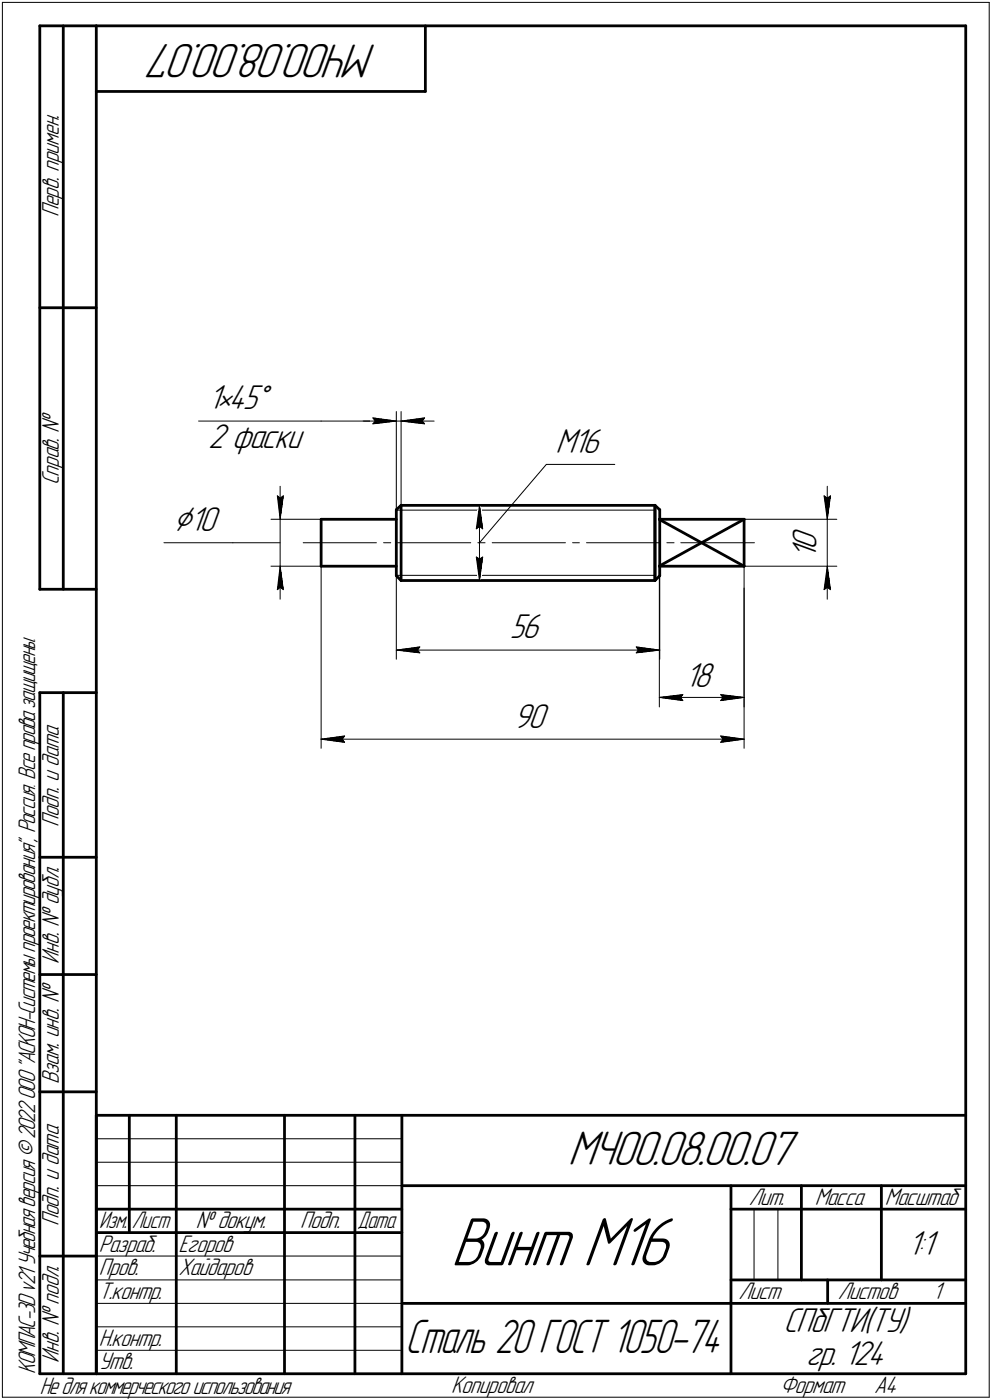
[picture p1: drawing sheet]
<svg xmlns="http://www.w3.org/2000/svg" width="211mm" height="298mm" viewBox="0 0 211 298" stroke-linecap="round" stroke-linejoin="round" font-family="sans-serif">
<g fill="none" stroke="#000" stroke-width=".59">
<path d="M8.5 5.5v120zM8.5 5.5h12zM13.5 5.5v120zM20.5 5.5v287zM20.5 5.5h185zM20.5 19.5h70zM90.5 5.5v14zM205.5 5.5v287zM8.5 65.5h12zM68.3 110.6h16zM68.3 110.6v10zM84.3 108.5l1-.9z"/>
<path d="M84.3 108.5v14.1zM85.3 107.6h54.1zM85.3 107.6v16zM139.4 107.6l1 .9zM139.4 107.6v16zM140.3 110.6h18zM140.3 110.6l.1 .1zM140.4 110.7l17.9 9.9zM140.4 110.7v9.8zM140.4 108.5v2.1zM158.3 110.6v10zM8.5 125.5h12z"/>
<path d="M68.3 120.6h16zM84.3 122.6l1 1zM85.3 123.6h54.1zM140.3 120.6h18zM140.4 120.5l17.9-9.9zM140.4 120.6v2zM140.4 120.5l-.1 .1zM140.4 122.6l-1 1zM8.5 147.5v145zM8.5 147.5h12zM13.5 147.5v145zM8.5 182.5h12z"/>
<path d="M8.5 207.5h12zM8.5 232.5h12zM20.5 237.5h185zM20.5 237.5v55zM27.5 237.5v25zM37.5 237.5v55zM60.5 237.5v55zM75.5 237.5v55zM85.5 237.5v55zM20.5 257.5h65zM85.5 252.5h120zM155.5 252.5v40z"/>
<path d="M155.5 257.5h15zM170.5 252.5v20zM170.5 257.5h35zM187.5 252.5v20zM8.5 267.5h12zM20.5 262.5h65zM85.5 277.5h70zM155.5 277.5h50zM155.5 272.5h50zM176.1 272.5v5zM8.5 292.5h12zM20.5 292.5h185z"/>
</g>
<g fill="none" stroke="#000" stroke-width=".21">
<path d="M.5 .5v297zM.5 .5h210zM210.5 .5v297zM42.2 89.7h26.1zM68.3 89.7h16zM77.3 89.7h7zM79.3 89l5 .7zM79.3 89l.5 .7zM79.3 90.3l5-.6zM79.8 89.7l-.5 .6zM84.3 87.6v21zM84.3 89.7h1z"/>
<path d="M85.3 87.6v20zM85.3 89.7l5 .6zM85.3 89.7l5-.7zM85.3 89.7h7.1zM89.8 89.7l.5 .6zM90.3 89l-.5 .7zM116.2 98.9l-14.2 16.7zM116.2 98.9h14.6zM34.9 115.6h14.6zM49.5 115.6h10.1zM57.7 110.6h10.6zM59 105.6l.6 .5z"/>
<path d="M59 105.6l.6 5zM59.6 106.1l.7-.5zM59.6 103.5v7.1zM59.6 110.6v10zM60.3 105.6l-.7 5zM64.5 115.6h15.6zM81.6 115.6h1.5zM84.3 108.6h1zM84.6 115.6h15.6zM85.3 108.6h54.1zM101.3 118.6l.7 5zM101.3 118.6l.7 .4z"/>
<path d="M101.3 112.6l.7-.5zM101.6 107.6h2.5zM101.7 115.6h1.5zM102 119l.7-.4zM102 107.6l.7 5zM102 112.1l.7 .5zM102 107.6l-.7 5zM102 107.6v16zM102.7 118.6l-.7 5zM104.7 115.6h15.6zM121.8 115.6h1.5zM124.8 115.6h15.6z"/>
<path d="M141.9 115.6h1.5zM144.9 115.6h15.6zM158.3 110.6h19.8zM175.3 105.6l.7 .5zM175.3 105.6l.7 5zM176 106.1l.7-.5zM176 103.5v7.1zM176 110.6v10zM176.7 105.6l-.7 5zM57.7 120.6h10.6zM59 125.6l.6-.5zM59.6 120.6l-.6 5z"/>
<path d="M59.6 125.1l.7 .5zM59.6 120.6l.7 5zM59.6 120.6v7zM68.3 120.6v38.7zM84.3 122.5h1zM84.3 122.5v17.9zM84.3 138.4l5-.6zM84.3 138.4l5 .6zM84.3 138.4h56.1zM85.3 122.5h54.1zM88.8 138.4l.5 .6zM89.3 137.8l-.5 .6z"/>
<path d="M96.4 123.6h7.7zM135.4 139l5-.6zM135.4 137.8l.4 .6zM135.4 137.8l5 .6zM135.8 138.4l-.4 .6zM140.3 120.6v29.9zM140.4 122.6v17.8zM158.3 120.6v29.9zM158.3 125.2v34.1zM158.3 120.6h19.8zM175.3 125.6l.7-.5zM176 120.6l-.7 5z"/>
<path d="M176 125.1l.7 .5zM176 120.6l.7 5zM176 120.6v7zM68.3 157.4l5-.7zM68.3 157.4l5 .7zM68.3 157.4h90zM72.8 157.4l.5 .7zM73.3 156.7l-.5 .7zM140.3 148.5l5-.6zM140.3 148.5l5 .7zM140.3 148.5h18zM144.8 148.5l.5 .7z"/>
<path d="M145.3 147.9l-.5 .6zM153.3 149.2l5-.7zM153.3 147.9l.5 .6zM153.3 147.9l5 .6zM153.3 158.1l5-.7zM153.3 156.7l.5 .7zM153.3 156.7l5 .7zM153.8 148.5l-.5 .7zM153.8 157.4l-.5 .7zM20.5 247.5h65zM20.5 252.5h65zM20.5 242.5h65z"/>
<path d="M160.4 257.5v15zM165.5 257.5v15zM20.5 267.5h65zM20.5 272.5h65zM20.5 277.5h65zM.5 297.5h210zM20.5 282.5h65zM20.5 287.5h65z"/>
</g>
<g fill="#fff" stroke="#fff" stroke-width=".21">
<path d="M36.8 107.4h10.2zM36.8 107.5h10.2zM36.8 107.6h10.2zM36.8 107.7h10.2zM36.8 107.8h10.2zM36.8 107.9h10.2zM36.8 107.9h10.2zM36.8 108h10.2zM36.8 108.1h10.2zM36.8 108.2h10.2zM36.8 108.3h10.2zM36.8 108.4h10.2zM36.8 108.5h10.2zM36.8 108.5h10.2zM36.8 108.6h10.2zM36.8 108.7h10.2zM36.8 108.8h10.2zM36.8 108.9h10.2zM36.8 109h10.2zM36.8 109.1h10.2zM36.8 109.1h10.2zM36.8 109.2h10.2zM36.8 109.3h10.2zM36.8 109.4h10.2zM36.8 109.5h10.2zM36.8 109.6h10.2zM36.8 109.6h10.2zM36.8 109.7h10.2zM36.8 109.8h10.2zM36.8 109.9h10.2zM36.8 110h10.2zM36.8 110.1h10.2zM36.8 110.2h10.2zM36.8 110.2h10.2zM36.8 110.3h10.2zM36.8 110.4h10.2zM36.8 110.5h10.2zM36.8 110.6h10.2zM36.8 110.7h10.2zM36.8 110.7h10.2zM36.8 110.8h10.2zM36.8 110.9h10.2zM36.8 111h10.2zM36.8 111.1h10.2zM36.8 111.2h10.2zM36.8 111.3h10.2zM36.8 111.3h10.2zM36.8 111.4h10.2zM36.8 111.5h10.2zM36.8 111.6h10.2zM36.8 111.7h10.2zM36.8 111.8h10.2zM36.8 111.8h10.2zM36.8 111.9h10.2zM36.8 112h10.2zM36.8 112.1h10.2zM36.8 112.2h10.2zM36.8 112.3h10.2zM36.8 112.4h10.2zM36.8 112.4h10.2zM36.8 112.5h10.2zM36.8 112.6h10.2zM36.8 112.7h10.2zM36.8 112.8h10.2zM36.8 112.9h10.2zM36.8 112.9h10.2zM36.8 113h10.2zM36.8 113.1h10.2zM36.8 113.2h10.2zM36.8 113.3h10.2zM36.8 113.4h10.2zM36.8 113.5h10.2zM36.8 113.5h10.2zM36.8 113.6h10.2zM36.8 113.7h10.2zM36.8 113.8h10.2zM36.8 113.9h10.2zM36.8 114h10.2zM36.8 114h10.2zM36.8 114.1h10.2zM36.8 114.2h10.2zM36.8 114.3h10.2zM36.8 114.4h10.2zM36.8 114.5h10.2z"/>
<path d="M59.5 120.8h.3zM59.5 120.9h.3zM59.5 121h.4zM59.4 121.1h.5zM59.4 121.2h.5zM59.4 121.2h.5zM59.4 121.3h.5zM59.4 121.4h.6zM59.3 121.5h.7zM59.3 121.6h.8zM59.3 121.7h.8zM59.2 121.8h.9zM59.2 121.8h1zM59.1 121.9h1.1zM59.1 122h1.2zM59.1 122.1h1.2zM59 122.2h1.4zM59 122.3h1.4zM58.9 122.3h1.5zM58.9 122.4h1.6zM58.9 122.5h1.6zM58.9 122.6h1.6zM58.9 122.7h1.6zM58.9 122.8h1.6zM58.9 122.9h1.6zM58.9 122.9h1.6zM58.8 123h1.7zM58.8 123.1h1.7zM58.8 123.2h1.7zM58.8 123.3h1.7zM58.8 123.4h1.7zM58.8 123.4h1.7zM58.8 123.5h1.7zM58.8 123.6h1.8zM58.8 123.7h1.8zM58.8 123.8h1.8zM58.8 123.9h1.8zM58.8 124h1.8zM58.8 124h1.8zM58.8 124.1h1.8zM58.7 124.2h1.9zM58.7 124.3h2zM58.7 124.4h2zM58.7 124.5h2zM58.7 124.5h2zM58.7 124.6h2zM58.7 124.7h2zM58.7 124.8h2zM58.6 124.9h2.2zM58.6 125h2.2zM58.6 125.1h2.2zM58.6 125.1h2.2zM58.6 125.2h2.2zM58.6 125.3h2.2zM58.6 125.4h2.2zM58.5 125.5h2.4zM58.5 125.6h2.4zM58.5 125.6h2.4zM58.5 125.7h2.4zM58.5 125.8h2.4zM58.5 125.9h2.4zM58.5 126h2.4z"/>
<path d="M58.4 105.1h2.5zM58.5 105.2h2.4zM58.5 105.2h2.4zM58.5 105.3h2.4zM58.5 105.4h2.4zM58.5 105.5h2.4zM58.5 105.6h2.4zM58.5 105.7h2.4zM58.6 105.7h2.2zM58.6 105.8h2.2zM58.6 105.9h2.2zM58.6 106h2.2zM58.6 106.1h2.2zM58.6 106.2h2.2zM58.6 106.3h2.2zM58.7 106.3h2zM58.7 106.4h2zM58.7 106.5h2zM58.7 106.6h2zM58.7 106.7h2zM58.7 106.8h2zM58.7 106.8h2zM58.7 106.9h1.9zM58.8 107h1.8zM58.8 107.1h1.8zM58.8 107.2h1.8zM58.8 107.3h1.8zM58.8 107.4h1.8zM58.8 107.4h1.8zM58.8 107.5h1.8zM58.8 107.6h1.7zM58.8 107.7h1.7zM58.8 107.8h1.7zM58.8 107.9h1.7zM58.8 107.9h1.7zM58.8 108h1.7zM58.8 108.1h1.7zM58.9 108.2h1.6zM58.9 108.3h1.6zM58.9 108.4h1.6zM58.9 108.5h1.6zM58.9 108.5h1.6zM58.9 108.6h1.6zM58.9 108.7h1.6zM58.9 108.8h1.5zM59 108.9h1.4zM59 109h1.4zM59.1 109.1h1.2zM59.1 109.1h1.2zM59.1 109.2h1.1zM59.2 109.3h1zM59.2 109.4h.9zM59.3 109.5h.8zM59.3 109.6h.8zM59.3 109.6h.7zM59.4 109.7h.6zM59.4 109.8h.5zM59.4 109.9h.5zM59.4 110h.5zM59.4 110.1h.5zM59.5 110.2h.4zM59.5 110.2h.3zM59.5 110.3h.3z"/>
<path d="M118.2 91.7h10.6zM118.2 91.8h10.6zM118.2 91.9h10.6zM118.2 91.9h10.6zM118.2 92h10.6zM118.2 92.1h10.6zM118.2 92.2h10.6zM118.2 92.3h10.6zM118.2 92.4h10.6zM118.2 92.5h10.6zM118.2 92.5h10.6zM118.2 92.6h10.6zM118.2 92.7h10.6zM118.2 92.8h10.6zM118.2 92.9h10.6zM118.2 93h10.6zM118.2 93h10.6zM118.2 93.1h10.6zM118.2 93.2h10.6zM118.2 93.3h10.6zM118.2 93.4h10.6zM118.2 93.5h10.6zM118.2 93.6h10.6zM118.2 93.6h10.6zM118.2 93.7h10.6zM118.2 93.8h10.6zM118.2 93.9h10.6zM118.2 94h10.6zM118.2 94.1h10.6zM118.2 94.1h10.6zM118.2 94.2h10.6zM118.2 94.3h10.6zM118.2 94.4h10.6zM118.2 94.5h10.6zM118.2 94.6h10.6zM118.2 94.7h10.6zM118.2 94.7h10.6zM118.2 94.8h10.6zM118.2 94.9h10.6zM118.2 95h10.6zM118.2 95.1h10.6zM118.2 95.2h10.6zM118.2 95.2h10.6zM118.2 95.3h10.6zM118.2 95.4h10.6zM118.2 95.5h10.6zM118.2 95.6h10.6zM118.2 95.7h10.6zM118.2 95.8h10.6zM118.2 95.8h10.6zM118.2 95.9h10.6zM118.2 96h10.6zM118.2 96.1h10.6zM118.2 96.2h10.6zM118.2 96.3h10.6zM118.2 96.4h10.6zM118.2 96.4h10.6zM118.2 96.5h10.6zM118.2 96.6h10.6zM118.2 96.7h10.6zM118.2 96.8h10.6zM118.2 96.9h10.6zM118.2 96.9h10.6zM118.2 97h10.6zM118.2 97.1h10.6zM118.2 97.2h10.6zM118.2 97.3h10.6zM118.2 97.4h10.6zM118.2 97.5h10.6zM118.2 97.5h10.6zM118.2 97.6h10.6zM118.2 97.7h10.6zM118.2 97.8h10.6z"/>
<path d="M100.8 118.1h2.4zM100.8 118.2h2.4zM100.8 118.3h2.4zM100.8 118.4h2.4zM100.8 118.4h2.4zM100.8 118.5h2.4zM100.8 118.6h2.4zM100.8 118.7h2.4zM100.9 118.8h2.3zM100.9 118.9h2.2zM100.9 119h2.2zM100.9 119h2.2zM100.9 119.1h2.2zM100.9 119.2h2.2zM100.9 119.3h2.2zM101 119.4h2.1zM101 119.5h2.1zM101 119.5h2.1zM101 119.6h2zM101 119.7h2zM101 119.8h2zM101 119.9h2zM101 120h2zM101.1 120.1h1.9zM101.1 120.1h1.9zM101.1 120.2h1.9zM101.1 120.3h1.9zM101.1 120.4h1.9zM101.1 120.5h1.9zM101.1 120.6h1.9zM101.2 120.6h1.8zM101.2 120.7h1.8zM101.2 120.8h1.8zM101.2 120.9h1.8zM101.2 121h1.8zM101.2 121.1h1.8zM101.2 121.2h1.7zM101.3 121.2h1.6zM101.3 121.3h1.6zM101.3 121.4h1.6zM101.3 121.5h1.6zM101.3 121.6h1.6zM101.3 121.7h1.6zM101.3 121.8h1.6zM101.3 121.8h1.5zM101.3 121.9h1.5zM101.3 122h1.5zM101.4 122.1h1.3zM101.4 122.2h1.3zM101.5 122.3h1.1zM101.5 122.3h1.1zM101.5 122.4h1zM101.6 122.5h.9zM101.6 122.6h.9zM101.7 122.7h.7zM101.7 122.8h.7zM101.8 122.9h.6zM101.8 122.9h.6zM101.8 123h.5zM101.9 123.1h.4zM101.9 123.2h.4zM101.9 123.3h.3zM101.9 123.4h.3z"/>
<path d="M101.9 107.9h.3zM101.9 107.9h.3zM101.9 108h.4zM101.9 108.1h.4zM101.8 108.2h.5zM101.8 108.3h.6zM101.8 108.4h.6zM101.7 108.5h.7zM101.7 108.5h.7zM101.6 108.6h.9zM101.6 108.7h.9zM101.5 108.8h1zM101.5 108.9h1.1zM101.5 109h1.1zM101.4 109.1h1.3zM101.4 109.1h1.3zM101.3 109.2h1.5zM101.3 109.3h1.5zM101.3 109.4h1.5zM101.3 109.5h1.6zM101.3 109.6h1.6zM101.3 109.6h1.6zM101.3 109.7h1.6zM101.3 109.8h1.6zM101.3 109.9h1.6zM101.3 110h1.6zM101.2 110.1h1.7zM101.2 110.2h1.8zM101.2 110.2h1.8zM101.2 110.3h1.8zM101.2 110.4h1.8zM101.2 110.5h1.8zM101.2 110.6h1.8zM101.1 110.7h1.9zM101.1 110.7h1.9zM101.1 110.8h1.9zM101.1 110.9h1.9zM101.1 111h1.9zM101.1 111.1h1.9zM101.1 111.2h1.9zM101 111.3h2zM101 111.3h2zM101 111.4h2zM101 111.5h2zM101 111.6h2zM101 111.7h2.1zM101 111.8h2.1zM101 111.8h2.1zM100.9 111.9h2.2zM100.9 112h2.2zM100.9 112.1h2.2zM100.9 112.2h2.2zM100.9 112.3h2.2zM100.9 112.4h2.2zM100.9 112.4h2.3zM100.8 112.5h2.4zM100.8 112.6h2.4zM100.8 112.7h2.4zM100.8 112.8h2.4zM100.8 112.9h2.4zM100.8 112.9h2.4zM100.8 113h2.4z"/>
<path d="M145.7 141.4h6.9zM145.7 141.5h6.9zM145.7 141.6h6.9zM145.7 141.6h6.9zM145.7 141.7h6.9zM145.7 141.8h6.9zM145.7 141.9h6.9zM145.7 142h6.9zM145.7 142.1h6.9zM145.7 142.2h6.9zM145.7 142.2h6.9zM145.7 142.3h6.9zM145.7 142.4h6.9zM145.7 142.5h6.9zM145.7 142.6h6.9zM145.7 142.7h6.9zM145.7 142.7h6.9zM145.7 142.8h6.9zM145.7 142.9h6.9zM145.7 143h6.9zM145.7 143.1h6.9zM145.7 143.2h6.9zM145.7 143.3h6.9zM145.7 143.3h6.9zM145.7 143.4h6.9zM145.7 143.5h6.9zM145.7 143.6h6.9zM145.7 143.7h6.9zM145.7 143.8h6.9zM145.7 143.8h6.9zM145.7 143.9h6.9zM145.7 144h6.9zM145.7 144.1h6.9zM145.7 144.2h6.9zM145.7 144.3h6.9zM145.7 144.4h6.9zM145.7 144.4h6.9zM145.7 144.5h6.9zM145.7 144.6h6.9zM145.7 144.7h6.9zM145.7 144.8h6.9zM145.7 144.9h6.9zM145.7 144.9h6.9zM145.7 145h6.9zM145.7 145.1h6.9zM145.7 145.2h6.9zM145.7 145.3h6.9zM145.7 145.4h6.9zM145.7 145.5h6.9zM145.7 145.5h6.9zM145.7 145.6h6.9zM145.7 145.7h6.9zM145.7 145.8h6.9zM145.7 145.9h6.9zM145.7 146h6.9zM145.7 146h6.9zM145.7 146.1h6.9zM145.7 146.2h6.9zM145.7 146.3h6.9zM145.7 146.4h6.9zM145.7 146.5h6.9zM145.7 146.6h6.9zM145.7 146.6h6.9zM145.7 146.7h6.9zM145.7 146.8h6.9zM145.7 146.9h6.9zM145.7 147h6.9zM145.7 147.1h6.9zM145.7 147.2h6.9zM145.7 147.2h6.9zM145.7 147.3h6.9zM145.7 147.4h6.9zM145.7 147.5h6.9z"/>
<path d="M152.8 147.4h.7zM152.8 147.5h1.3zM152.8 147.6h1.9zM152.8 147.7h2.6zM152.8 147.7h3.2zM152.8 147.8h3.7zM152.8 147.9h4zM152.8 148h4.3zM152.8 148.1h4.4zM152.8 148.2h4.7zM152.8 148.3h4.9zM152.8 148.3h5.1zM152.8 148.4h5.4zM152.8 148.5h5.5zM152.8 148.6h5.4zM152.8 148.7h5.2zM152.8 148.8h4.9zM152.8 148.8h4.8zM152.8 148.9h4.6zM152.8 149h4.3zM152.8 149.1h4.2zM152.8 149.2h4zM152.8 149.3h3.7zM152.8 149.4h3.2zM152.8 149.4h2.6zM152.8 149.5h1.9zM152.8 149.6h1.3zM152.8 149.7h.7z"/>
<path d="M145.2 147.4h.6zM144.6 147.5h1.2zM143.9 147.6h1.9zM143.3 147.7h2.5zM142.7 147.7h3.1zM142.1 147.8h3.7zM141.9 147.9h3.9zM141.6 148h4.2zM141.5 148.1h4.3zM141.2 148.2h4.6zM141 148.3h4.8zM140.8 148.3h5zM140.5 148.4h5.3zM140.3 148.5h5.5zM140.5 148.6h5.3zM140.7 148.7h5.1zM140.9 148.8h4.9zM141.1 148.8h4.7zM141.3 148.9h4.5zM141.5 149h4.3zM141.7 149.1h4.1zM141.9 149.2h3.9zM142.1 149.3h3.7zM142.7 149.4h3.1zM143.3 149.4h2.5zM143.9 149.5h1.9zM144.6 149.6h1.2zM145.2 149.7h.6z"/>
<path d="M108.5 131.1h7.7zM108.5 131.2h7.7zM108.5 131.3h7.7zM108.5 131.4h7.7zM108.5 131.5h7.7zM108.5 131.6h7.7zM108.5 131.7h7.7zM108.5 131.7h7.7zM108.5 131.8h7.7zM108.5 131.9h7.7zM108.5 132h7.7zM108.5 132.1h7.7zM108.5 132.2h7.7zM108.5 132.2h7.7zM108.5 132.3h7.7zM108.5 132.4h7.7zM108.5 132.5h7.7zM108.5 132.6h7.7zM108.5 132.7h7.7zM108.5 132.8h7.7zM108.5 132.8h7.7zM108.5 132.9h7.7zM108.5 133h7.7zM108.5 133.1h7.7zM108.5 133.2h7.7zM108.5 133.3h7.7zM108.5 133.3h7.7zM108.5 133.4h7.7zM108.5 133.5h7.7zM108.5 133.6h7.7zM108.5 133.7h7.7zM108.5 133.8h7.7zM108.5 133.9h7.7zM108.5 133.9h7.7zM108.5 134h7.7zM108.5 134.1h7.7zM108.5 134.2h7.7zM108.5 134.3h7.7zM108.5 134.4h7.7zM108.5 134.5h7.7zM108.5 134.5h7.7zM108.5 134.6h7.7zM108.5 134.7h7.7zM108.5 134.8h7.7zM108.5 134.9h7.7zM108.5 135h7.7zM108.5 135h7.7zM108.5 135.1h7.7zM108.5 135.2h7.7zM108.5 135.3h7.7zM108.5 135.4h7.7zM108.5 135.5h7.7zM108.5 135.6h7.7zM108.5 135.6h7.7zM108.5 135.7h7.7zM108.5 135.8h7.7zM108.5 135.9h7.7zM108.5 136h7.7zM108.5 136.1h7.7zM108.5 136.1h7.7zM108.5 136.2h7.7zM108.5 136.3h7.7zM108.5 136.4h7.7zM108.5 136.5h7.7zM108.5 136.6h7.7zM108.5 136.7h7.7zM108.5 136.7h7.7zM108.5 136.8h7.7zM108.5 136.9h7.7zM108.5 137h7.7zM108.5 137.1h7.7z"/>
<path d="M134.9 137.2h.7zM134.9 137.3h1.2zM134.9 137.4h1.8zM134.9 137.5h2.4zM134.9 137.6h3zM134.9 137.7h3.6zM134.9 137.8h3.9zM134.9 137.8h4zM134.9 137.9h4.3zM134.9 138h4.5zM134.9 138.1h4.7zM134.9 138.2h4.9zM134.9 138.3h5.1zM134.9 138.3h5.3zM134.9 138.4h5.5zM134.9 138.5h5.3zM134.9 138.6h5.1zM134.9 138.7h4.8zM134.9 138.8h4.5zM134.9 138.9h4.4zM134.9 138.9h4.1zM134.9 139h3.9zM134.9 139.1h3.6zM134.9 139.2h3zM134.9 139.3h2.4zM134.9 139.4h1.8zM134.9 139.4h1.2zM134.9 139.5h.7z"/>
<path d="M89.2 137.2h.6zM88.6 137.3h1.2zM88 137.4h1.8zM87.4 137.5h2.4zM86.8 137.6h3zM86.1 137.7h3.7zM85.9 137.8h3.9zM85.8 137.8h4zM85.5 137.9h4.3zM85.3 138h4.5zM85.2 138.1h4.6zM84.9 138.2h4.9zM84.8 138.3h5zM84.6 138.3h5.2zM84.3 138.4h5.5zM84.6 138.5h5.2zM84.8 138.6h5zM85 138.7h4.8zM85.3 138.8h4.5zM85.5 138.9h4.3zM85.7 138.9h4.1zM85.9 139h3.9zM86.1 139.1h3.7zM86.8 139.2h3zM87.4 139.3h2.4zM88 139.4h1.8zM88.6 139.4h1.2zM89.2 139.5h.6z"/>
<path d="M109.2 150.2h8zM109.2 150.3h8zM109.2 150.4h8zM109.2 150.5h8zM109.2 150.5h8zM109.2 150.6h8zM109.2 150.7h8zM109.2 150.8h8zM109.2 150.9h8zM109.2 151h8zM109.2 151h8zM109.2 151.1h8zM109.2 151.2h8zM109.2 151.3h8zM109.2 151.4h8zM109.2 151.5h8zM109.2 151.6h8zM109.2 151.6h8zM109.2 151.7h8zM109.2 151.8h8zM109.2 151.9h8zM109.2 152h8zM109.2 152.1h8zM109.2 152.1h8zM109.2 152.2h8zM109.2 152.3h8zM109.2 152.4h8zM109.2 152.5h8zM109.2 152.6h8zM109.2 152.7h8zM109.2 152.7h8zM109.2 152.8h8zM109.2 152.9h8zM109.2 153h8zM109.2 153.1h8zM109.2 153.2h8zM109.2 153.2h8zM109.2 153.3h8zM109.2 153.4h8zM109.2 153.5h8zM109.2 153.6h8zM109.2 153.7h8zM109.2 153.8h8zM109.2 153.8h8zM109.2 153.9h8zM109.2 154h8zM109.2 154.1h8zM109.2 154.2h8zM109.2 154.3h8zM109.2 154.3h8zM109.2 154.4h8zM109.2 154.5h8zM109.2 154.6h8zM109.2 154.7h8zM109.2 154.8h8zM109.2 154.9h8zM109.2 154.9h8zM109.2 155h8zM109.2 155.1h8zM109.2 155.2h8zM109.2 155.3h8zM109.2 155.4h8zM109.2 155.4h8zM109.2 155.5h8zM109.2 155.6h8zM109.2 155.7h8zM109.2 155.8h8zM109.2 155.9h8zM109.2 156h8zM109.2 156h8zM109.2 156.1h8zM109.2 156.2h8zM109.2 156.3h8z"/>
<path d="M152.8 156.2h.7zM152.8 156.3h1.3zM152.8 156.4h1.9zM152.8 156.5h2.6zM152.8 156.5h3.2zM152.8 156.6h3.7zM152.8 156.7h4zM152.8 156.8h4.2zM152.8 156.9h4.3zM152.8 157h4.6zM152.8 157.1h4.8zM152.8 157.1h4.9zM152.8 157.2h5.2zM152.8 157.3h5.4zM152.8 157.4h5.5zM152.8 157.5h5.4zM152.8 157.6h5.2zM152.8 157.6h4.9zM152.8 157.7h4.8zM152.8 157.8h4.6zM152.8 157.9h4.3zM152.8 158h4.2zM152.8 158.1h4zM152.8 158.2h3.7zM152.8 158.2h3.1zM152.8 158.3h2.3zM152.8 158.4h1.5zM152.8 158.5h.8z"/>
<path d="M73.2 156.2h.6zM72.6 156.3h1.2zM72 156.4h1.8zM71.4 156.5h2.4zM70.8 156.5h3zM70.1 156.6h3.7zM69.9 156.7h3.9zM69.8 156.8h4zM69.5 156.9h4.3zM69.3 157h4.5zM69.2 157.1h4.6zM68.9 157.1h4.9zM68.7 157.2h5.1zM68.6 157.3h5.2zM68.3 157.4h5.5zM68.6 157.5h5.2zM68.7 157.6h5.1zM68.9 157.6h4.9zM69.2 157.7h4.6zM69.3 157.8h4.5zM69.5 157.9h4.3zM69.8 158h4zM69.9 158.1h3.9zM70.1 158.2h3.7zM70.9 158.2h2.9zM71.6 158.3h2.2zM72.4 158.4h1.4zM73.2 158.5h.6z"/>
<path d="M44.3 81.5h13.9zM44.3 81.6h13.9zM44.3 81.7h13.9zM44.3 81.8h13.9zM44.3 81.9h13.9zM44.3 82h13.9zM44.3 82h13.9zM44.3 82.1h13.9zM44.3 82.2h13.9zM44.3 82.3h13.9zM44.3 82.4h13.9zM44.3 82.5h13.9zM44.3 82.5h13.9zM44.3 82.6h13.9zM44.3 82.7h13.9zM44.3 82.8h13.9zM44.3 82.9h13.9zM44.3 83h13.9zM44.3 83.1h13.9zM44.3 83.1h13.9zM44.3 83.2h13.9zM44.3 83.3h13.9zM44.3 83.4h13.9zM44.3 83.5h13.9zM44.3 83.6h13.9zM44.3 83.7h13.9zM44.3 83.7h13.9zM44.3 83.8h13.9zM44.3 83.9h13.9zM44.3 84h13.9zM44.3 84.1h13.9zM44.3 84.2h13.9zM44.3 84.2h13.9zM44.3 84.3h13.9zM44.3 84.4h13.9zM44.3 84.5h13.9zM44.3 84.6h13.9zM44.3 84.7h13.9zM44.3 84.8h13.9zM44.3 84.8h13.9zM44.3 84.9h13.9zM44.3 85h13.9zM44.3 85.1h13.9zM44.3 85.2h13.9zM44.3 85.3h13.9zM44.3 85.3h13.9zM44.3 85.4h13.9zM44.3 85.5h13.9zM44.3 85.6h13.9zM44.3 85.7h13.9zM44.3 85.8h13.9zM44.3 85.9h13.9zM44.3 85.9h13.9zM44.3 86h13.9zM44.3 86.1h13.9zM44.3 86.2h13.9zM44.3 86.3h13.9zM44.3 86.4h13.9zM44.3 86.4h13.9zM44.3 86.5h13.9zM44.3 86.6h13.9zM44.3 86.7h13.9zM44.3 86.8h13.9zM44.3 86.9h13.9zM44.3 87h13.9zM44.3 87h13.9zM44.3 87.1h13.9zM44.3 87.2h13.9zM44.3 87.3h13.9zM44.3 87.4h13.9zM44.3 87.5h13.9zM44.3 87.5h13.9zM44.3 87.6h13.9zM44.3 87.7h13.9zM44.3 87.8h13.9zM44.3 87.9h13.9zM44.3 88h13.9zM44.3 88.1h13.9zM44.3 88.1h13.9zM44.3 88.2h13.9zM44.3 88.3h13.9zM44.3 88.4h13.9zM44.3 88.5h13.9zM44.3 88.6h13.9z"/>
<path d="M44.3 90.6h21.1zM44.3 90.7h21.1zM44.3 90.8h21.1zM44.3 90.8h21.1zM44.3 90.9h21.1zM44.3 91h21.1zM44.3 91.1h21.1zM44.3 91.2h21.1zM44.3 91.3h21.1zM44.3 91.4h21.1zM44.3 91.4h21.1zM44.3 91.5h21.1zM44.3 91.6h21.1zM44.3 91.7h21.1zM44.3 91.8h21.1zM44.3 91.9h21.1zM44.3 91.9h21.1zM44.3 92h21.1zM44.3 92.1h21.1zM44.3 92.2h21.1zM44.3 92.3h21.1zM44.3 92.4h21.1zM44.3 92.5h21.1zM44.3 92.5h21.1zM44.3 92.6h21.1zM44.3 92.7h21.1zM44.3 92.8h21.1zM44.3 92.9h21.1zM44.3 93h21.1zM44.3 93h21.1zM44.3 93.1h21.1zM44.3 93.2h21.1zM44.3 93.3h21.1zM44.3 93.4h21.1zM44.3 93.5h21.1zM44.3 93.6h21.1zM44.3 93.6h21.1zM44.3 93.7h21.1zM44.3 93.8h21.1zM44.3 93.9h21.1zM44.3 94h21.1zM44.3 94.1h21.1zM44.3 94.1h21.1zM44.3 94.2h21.1zM44.3 94.3h21.1zM44.3 94.4h21.1zM44.3 94.5h21.1zM44.3 94.6h21.1zM44.3 94.7h21.1zM44.3 94.7h21.1zM44.3 94.8h21.1zM44.3 94.9h21.1zM44.3 95h21.1zM44.3 95.1h21.1zM44.3 95.2h21.1zM44.3 95.2h21.1zM44.3 95.3h21.1zM44.3 95.4h21.1zM44.3 95.5h21.1zM44.3 95.6h21.1zM44.3 95.7h21.1zM44.3 95.8h21.1zM44.3 95.8h21.1zM44.3 95.9h21.1zM44.3 96h21.1zM44.3 96.1h21.1zM44.3 96.2h21.1zM44.3 96.3h21.1zM44.3 96.4h21.1zM44.3 96.4h21.1zM44.3 96.5h21.1zM44.3 96.6h21.1zM44.3 96.7h21.1z"/>
<path d="M78.8 88.5h.7zM78.8 88.6h1.3zM78.8 88.6h1.9zM78.8 88.7h2.6zM78.8 88.8h3.2zM78.8 88.9h3.7zM78.8 89h4zM78.8 89.1h4.2zM78.8 89.2h4.3zM78.8 89.2h4.6zM78.8 89.3h4.8zM78.8 89.4h4.9zM78.8 89.5h5.2zM78.8 89.6h5.4zM78.8 89.7h5.5zM78.8 89.7h5.4zM78.8 89.8h5.1zM78.8 89.9h4.9zM78.8 90h4.7zM78.8 90.1h4.4zM78.8 90.2h4.3zM78.8 90.3h4zM78.8 90.3h3.7zM78.8 90.4h3.2zM78.8 90.5h2.6zM78.8 90.6h1.9zM78.8 90.7h1.3zM78.8 90.8h.7z"/>
<path d="M90.3 88.5h.5zM89.7 88.6h1.1zM89 88.6h1.8zM88.4 88.7h2.4zM87.8 88.8h3zM87.1 88.9h3.7zM87 89h3.8zM86.8 89.1h4zM86.5 89.2h4.3zM86.4 89.2h4.4zM86.2 89.3h4.6zM85.9 89.4h4.9zM85.8 89.5h5zM85.6 89.6h5.2zM85.3 89.7h5.5zM85.6 89.7h5.2zM85.9 89.8h4.9zM86 89.9h4.8zM86.3 90h4.5zM86.5 90.1h4.3zM86.7 90.2h4.1zM87 90.3h3.8zM87.1 90.3h3.7zM87.8 90.4h3zM88.4 90.5h2.4zM89 90.6h1.8zM89.7 90.7h1.1zM90.3 90.8h.5z"/>
<path d="M168.9 112.2h6.1zM168.9 112.3h6.1zM168.9 112.4h6.1zM168.9 112.4h6.1zM168.9 112.5h6.1zM168.9 112.6h6.1zM168.9 112.7h6.1zM168.9 112.8h6.1zM168.9 112.9h6.1zM168.9 112.9h6.1zM168.9 113h6.1zM168.9 113.1h6.1zM168.9 113.2h6.1zM168.9 113.3h6.1zM168.9 113.4h6.1zM168.9 113.5h6.1zM168.9 113.5h6.1zM168.9 113.6h6.1zM168.9 113.7h6.1zM168.9 113.8h6.1zM168.9 113.9h6.1zM168.9 114h6.1zM168.9 114h6.1zM168.9 114.1h6.1zM168.9 114.2h6.1zM168.9 114.3h6.1zM168.9 114.4h6.1zM168.9 114.5h6.1zM168.9 114.6h6.1zM168.9 114.6h6.1zM168.9 114.7h6.1zM168.9 114.8h6.1zM168.9 114.9h6.1zM168.9 115h6.1zM168.9 115.1h6.1zM168.9 115.1h6.1zM168.9 115.2h6.1zM168.9 115.3h6.1zM168.9 115.4h6.1zM168.9 115.5h6.1zM168.9 115.6h6.1zM168.9 115.7h6.1zM168.9 115.7h6.1zM168.9 115.8h6.1zM168.9 115.9h6.1zM168.9 116h6.1zM168.9 116.1h6.1zM168.9 116.2h6.1zM168.9 116.2h6.1zM168.9 116.3h6.1zM168.9 116.4h6.1zM168.9 116.5h6.1zM168.9 116.6h6.1zM168.9 116.7h6.1zM168.9 116.8h6.1zM168.9 116.8h6.1zM168.9 116.9h6.1zM168.9 117h6.1zM168.9 117.1h6.1zM168.9 117.2h6.1zM168.9 117.3h6.1zM168.9 117.3h6.1zM168.9 117.4h6.1zM168.9 117.5h6.1zM168.9 117.6h6.1zM168.9 117.7h6.1zM168.9 117.8h6.1zM168.9 117.9h6.1zM168.9 117.9h6.1zM168.9 118h6.1zM168.9 118.1h6.1zM168.9 118.2h6.1zM168.9 118.3h6.1zM168.9 118.4h6.1zM168.9 118.4h6.1zM168.9 118.5h6.1zM168.9 118.6h6.1zM168.9 118.7h6.1zM168.9 118.8h6.1zM168.9 118.9h6.1zM168.9 119h6.1z"/>
<path d="M174.8 105.1h2.5zM174.9 105.2h2.4zM174.9 105.2h2.4zM174.9 105.3h2.4zM174.9 105.4h2.4zM174.9 105.5h2.4zM174.9 105.6h2.4zM174.9 105.7h2.4zM174.9 105.7h2.3zM175 105.8h2.2zM175 105.9h2.2zM175 106h2.2zM175 106.1h2.2zM175 106.2h2.2zM175 106.3h2.2zM175 106.3h2.1zM175 106.4h2.1zM175 106.5h2.1zM175.1 106.6h2zM175.1 106.7h2zM175.1 106.8h2zM175.1 106.8h2zM175.1 106.9h1.9zM175.1 107h1.9zM175.1 107.1h1.9zM175.1 107.2h1.9zM175.1 107.3h1.9zM175.2 107.4h1.8zM175.2 107.4h1.8zM175.2 107.5h1.8zM175.2 107.6h1.8zM175.2 107.7h1.8zM175.2 107.8h1.8zM175.2 107.9h1.8zM175.2 107.9h1.8zM175.2 108h1.8zM175.3 108.1h1.7zM175.3 108.2h1.6zM175.3 108.3h1.6zM175.3 108.4h1.6zM175.3 108.5h1.6zM175.3 108.5h1.6zM175.3 108.6h1.6zM175.3 108.7h1.6zM175.3 108.8h1.5zM175.3 108.9h1.5zM175.3 109h1.5zM175.4 109.1h1.3zM175.4 109.1h1.3zM175.5 109.2h1.1zM175.5 109.3h1.1zM175.5 109.4h1zM175.6 109.5h.9zM175.6 109.6h.9zM175.7 109.6h.7zM175.7 109.7h.7zM175.8 109.8h.6zM175.8 109.9h.6zM175.8 110h.5zM175.9 110.1h.4zM175.9 110.2h.4zM175.9 110.2h.3zM175.9 110.3h.3z"/>
<path d="M175.9 120.8h.3zM175.9 120.9h.3zM175.9 121h.4zM175.9 121.1h.4zM175.8 121.2h.5zM175.8 121.2h.6zM175.8 121.3h.6zM175.7 121.4h.7zM175.7 121.5h.7zM175.6 121.6h.9zM175.6 121.7h.9zM175.5 121.8h1zM175.5 121.8h1.1zM175.5 121.9h1.1zM175.4 122h1.3zM175.4 122.1h1.3zM175.3 122.2h1.5zM175.3 122.3h1.5zM175.3 122.3h1.5zM175.3 122.4h1.6zM175.3 122.5h1.6zM175.3 122.6h1.6zM175.3 122.7h1.6zM175.3 122.8h1.6zM175.3 122.9h1.6zM175.3 122.9h1.6zM175.3 123h1.7zM175.2 123.1h1.8zM175.2 123.2h1.8zM175.2 123.3h1.8zM175.2 123.4h1.8zM175.2 123.4h1.8zM175.2 123.5h1.8zM175.2 123.6h1.8zM175.2 123.7h1.8zM175.2 123.8h1.8zM175.1 123.9h1.9zM175.1 124h1.9zM175.1 124h1.9zM175.1 124.1h1.9zM175.1 124.2h1.9zM175.1 124.3h2zM175.1 124.4h2zM175.1 124.5h2zM175.1 124.5h2zM175 124.6h2.1zM175 124.7h2.1zM175 124.8h2.1zM175 124.9h2.2zM175 125h2.2zM175 125.1h2.2zM175 125.1h2.2zM175 125.2h2.2zM175 125.3h2.2zM174.9 125.4h2.3zM174.9 125.5h2.4zM174.9 125.6h2.4zM174.9 125.6h2.4zM174.9 125.7h2.4zM174.9 125.8h2.4zM174.9 125.9h2.4zM174.9 126h2.4z"/>
</g>
<g fill="#000" stroke="#000" stroke-width=".21">
<path d="M79.4 89.1h.6zM79.5 89.2h1.1zM79.6 89.2h1.7zM79.6 89.3h2.3zM79.7 89.4h2.8zM79.8 89.5h3.3zM79.8 89.6h3.9z"/>
<path d="M79.8 89.7h4.5zM79.8 89.7h3.9zM79.8 89.8h3.2zM79.7 89.9h2.5zM79.6 90h1.9zM79.5 90.1h1.3zM79.4 90.2h.7z"/>
<path d="M85.3 89.7h4.5zM86.1 89.7h3.8zM86.8 89.8h3.2zM87.5 89.9h2.6zM88.2 90h2zM89 90.1h1.3zM89.7 90.2h.6z"/>
<path d="M89.7 89.1h.6zM89.2 89.2h1.1zM88.5 89.2h1.7zM87.9 89.3h2.2zM87.3 89.4h2.8zM86.6 89.5h3.4zM86 89.6h3.9z"/>
<path d="M59.1 105.7h.2zM59.1 105.8h.3zM59.1 105.9h.3zM59.1 106h.4zM59.1 106.1h.5zM59.1 106.2h.5zM59.1 106.3h.5zM59.2 106.3h.4zM59.2 106.4h.4zM59.2 106.5h.4zM59.2 106.6h.4zM59.2 106.7h.4zM59.2 106.8h.4zM59.2 106.8h.4zM59.2 106.9h.4zM59.3 107h.3zM59.3 107.1h.3zM59.3 107.2h.3zM59.3 107.3h.3zM59.3 107.4h.3zM59.3 107.4h.3zM59.3 107.5h.3zM59.3 107.6h.3zM59.3 107.7h.3zM59.4 107.8h.2zM59.4 107.9h.2zM59.4 107.9h.2zM59.4 108h.2zM59.4 108.1h.2zM59.4 108.2h.2zM59.4 108.3h.2zM59.4 108.4h.2zM59.4 108.5h.2zM59.4 108.5h.2zM59.4 108.6h.2zM59.4 108.7h.2zM59.4 108.8h.2zM59.4 108.9h.2zM59.4 109h.2zM59.4 109.1h.2zM59.4 109.1h.2z"/>
<path d="M60.1 105.7h.2zM59.9 105.8h.4zM59.9 105.9h.4zM59.8 106h.5zM59.6 106.1h.7zM59.6 106.2h.7zM59.6 106.3h.6zM59.6 106.3h.6zM59.6 106.4h.6zM59.6 106.5h.6zM59.6 106.6h.6zM59.6 106.7h.6zM59.6 106.8h.6zM59.6 106.8h.5zM59.6 106.9h.5zM59.6 107h.5zM59.6 107.1h.5zM59.6 107.2h.5zM59.6 107.3h.5zM59.6 107.4h.5zM59.6 107.4h.5zM59.6 107.5h.4zM59.6 107.6h.4zM59.6 107.7h.4zM59.6 107.8h.4zM59.6 107.9h.4zM59.6 107.9h.4zM59.6 108h.4zM59.6 108.1h.3zM59.6 108.2h.3zM59.6 108.3h.3zM59.6 108.4h.3zM59.6 108.5h.3zM59.6 108.5h.3zM59.6 108.6h.3zM59.6 108.7h.3zM59.6 108.8h.3zM59.6 108.9h.3zM59.6 109h.3zM59.6 109.1h.3zM59.6 109.1h.3zM59.6 109.2h.3zM59.6 109.3h.3zM59.6 109.4h.2zM59.6 109.5h.2zM59.6 109.6h.2zM59.6 109.6h.2zM59.6 109.7h.2zM59.6 109.8h.2zM59.6 109.9h.2z"/>
<path d="M101.4 118.8h.3zM101.4 118.9h.4zM101.4 119h.5zM101.4 119h.6zM101.4 119.1h.6zM101.4 119.2h.6zM101.5 119.3h.5zM101.5 119.4h.5zM101.5 119.5h.5zM101.5 119.5h.5zM101.5 119.6h.5zM101.5 119.7h.5zM101.5 119.8h.5zM101.6 119.9h.4zM101.6 120h.4zM101.6 120.1h.4zM101.6 120.1h.4zM101.6 120.2h.4zM101.6 120.3h.4zM101.6 120.4h.4zM101.6 120.5h.4zM101.7 120.6h.3zM101.7 120.6h.3zM101.7 120.7h.3zM101.7 120.8h.3zM101.7 120.9h.3zM101.7 121h.3zM101.7 121.1h.3zM101.8 121.2h.2zM101.8 121.2h.2zM101.8 121.3h.2zM101.8 121.4h.2zM101.8 121.5h.2zM101.8 121.6h.2zM101.8 121.7h.2zM101.9 121.8h.1zM101.9 121.8h.1zM101.9 121.9h.1zM101.9 122h.1zM101.9 122.1h.1zM101.9 122.2h.1zM101.9 122.3h.1zM101.9 122.3h.1z"/>
<path d="M101.9 108.9h.1zM101.9 109h.1zM101.9 109.1h.1zM101.9 109.1h.1zM101.9 109.2h.1zM101.9 109.3h.1zM101.9 109.4h.1zM101.9 109.5h.1zM101.8 109.6h.2zM101.8 109.6h.2zM101.8 109.7h.2zM101.8 109.8h.2zM101.8 109.9h.2zM101.8 110h.2zM101.8 110.1h.2zM101.7 110.2h.3zM101.7 110.2h.3zM101.7 110.3h.3zM101.7 110.4h.3zM101.7 110.5h.3zM101.7 110.6h.3zM101.7 110.7h.3zM101.6 110.7h.4zM101.6 110.8h.4zM101.6 110.9h.4zM101.6 111h.4zM101.6 111.1h.4zM101.6 111.2h.4zM101.6 111.3h.4zM101.6 111.3h.4zM101.5 111.4h.5zM101.5 111.5h.5zM101.5 111.6h.5zM101.5 111.7h.5zM101.5 111.8h.5zM101.5 111.8h.5zM101.5 111.9h.5zM101.4 112h.6zM101.4 112.1h.6zM101.4 112.2h.5zM101.4 112.3h.5zM101.4 112.4h.3zM101.4 112.4h.2z"/>
<path d="M102 108.3h.2zM102 108.4h.2zM102 108.5h.2zM102 108.5h.2zM102 108.6h.2zM102 108.7h.2zM102 108.8h.2zM102 108.9h.3zM102 109h.3zM102 109.1h.3zM102 109.1h.3zM102 109.2h.3zM102 109.3h.3zM102 109.4h.3zM102 109.5h.3zM102 109.6h.4zM102 109.6h.4zM102 109.7h.4zM102 109.8h.4zM102 109.9h.4zM102 110h.4zM102 110.1h.4zM102 110.2h.4zM102 110.2h.4zM102 110.3h.4zM102 110.4h.4zM102 110.5h.4zM102 110.6h.4zM102 110.7h.4zM102 110.7h.5zM102 110.8h.5zM102 110.9h.5zM102 111h.5zM102 111.1h.5zM102 111.2h.5zM102 111.3h.5zM102 111.3h.5zM102 111.4h.6zM102 111.5h.6zM102 111.6h.6zM102 111.7h.6zM102 111.8h.6zM102 111.8h.6zM102 111.9h.6zM102 112h.7zM102 112.1h.7zM102.2 112.2h.5zM102.3 112.3h.4zM102.4 112.4h.3zM102.5 112.4h.2z"/>
<path d="M102.4 118.8h.3zM102.4 118.9h.3zM102.2 119h.5zM102 119h.7zM102 119.1h.7zM102 119.2h.7zM102 119.3h.6zM102 119.4h.6zM102 119.5h.6zM102 119.5h.6zM102 119.6h.6zM102 119.7h.6zM102 119.8h.6zM102 119.9h.5zM102 120h.5zM102 120.1h.5zM102 120.1h.5zM102 120.2h.5zM102 120.3h.5zM102 120.4h.5zM102 120.5h.5zM102 120.6h.4zM102 120.6h.4zM102 120.7h.4zM102 120.8h.4zM102 120.9h.4zM102 121h.4zM102 121.1h.4zM102 121.2h.4zM102 121.2h.4zM102 121.3h.4zM102 121.4h.4zM102 121.5h.4zM102 121.6h.4zM102 121.7h.4zM102 121.8h.3zM102 121.8h.3zM102 121.9h.3zM102 122h.3zM102 122.1h.3zM102 122.2h.3zM102 122.3h.3zM102 122.3h.3zM102 122.4h.2zM102 122.5h.2zM102 122.6h.2zM102 122.7h.2zM102 122.8h.2zM102 122.9h.2zM102 122.9h.2z"/>
<path d="M175.4 105.7h.2zM175.4 105.8h.3zM175.4 105.9h.5zM175.4 106h.5zM175.4 106.1h.6zM175.4 106.2h.6zM175.5 106.3h.5zM175.5 106.3h.5zM175.5 106.4h.5zM175.5 106.5h.5zM175.5 106.6h.5zM175.5 106.7h.5zM175.5 106.8h.5zM175.6 106.8h.4zM175.6 106.9h.4zM175.6 107h.4zM175.6 107.1h.4zM175.6 107.2h.4zM175.6 107.3h.4zM175.6 107.4h.4zM175.6 107.4h.4zM175.7 107.5h.3zM175.7 107.6h.3zM175.7 107.7h.3zM175.7 107.8h.3zM175.7 107.9h.3zM175.7 107.9h.3zM175.7 108h.3zM175.8 108.1h.2zM175.8 108.2h.2zM175.8 108.3h.2zM175.8 108.4h.2zM175.8 108.5h.2zM175.8 108.5h.2zM175.8 108.6h.2zM175.9 108.7h.1zM175.9 108.8h.1zM175.9 108.9h.1zM175.9 109h.1zM175.9 109.1h.1zM175.9 109.1h.1zM175.9 109.2h.1zM175.9 109.3h.1z"/>
<path d="M176.5 105.7h.2zM176.4 105.8h.3zM176.3 105.9h.4zM176.2 106h.5zM176 106.1h.7zM176 106.2h.7zM176 106.3h.6zM176 106.3h.6zM176 106.4h.6zM176 106.5h.6zM176 106.6h.6zM176 106.7h.6zM176 106.8h.6zM176 106.8h.5zM176 106.9h.5zM176 107h.5zM176 107.1h.5zM176 107.2h.5zM176 107.3h.5zM176 107.4h.5zM176 107.4h.5zM176 107.5h.4zM176 107.6h.4zM176 107.7h.4zM176 107.8h.4zM176 107.9h.4zM176 107.9h.4zM176 108h.4zM176 108.1h.4zM176 108.2h.4zM176 108.3h.4zM176 108.4h.4zM176 108.5h.4zM176 108.5h.4zM176 108.6h.4zM176 108.7h.3zM176 108.8h.3zM176 108.9h.3zM176 109h.3zM176 109.1h.3zM176 109.1h.3zM176 109.2h.3zM176 109.3h.3zM176 109.4h.2zM176 109.5h.2zM176 109.6h.2zM176 109.6h.2zM176 109.7h.2zM176 109.8h.2zM176 109.9h.2z"/>
<path d="M59.4 122h.2zM59.4 122.1h.2zM59.4 122.2h.2zM59.4 122.3h.2zM59.4 122.3h.2zM59.4 122.4h.2zM59.4 122.5h.2zM59.4 122.6h.2zM59.4 122.7h.2zM59.4 122.8h.2zM59.4 122.9h.2zM59.4 122.9h.2zM59.4 123h.2zM59.4 123.1h.2zM59.4 123.2h.2zM59.4 123.3h.2zM59.4 123.4h.2zM59.3 123.4h.3zM59.3 123.5h.3zM59.3 123.6h.3zM59.3 123.7h.3zM59.3 123.8h.3zM59.3 123.9h.3zM59.3 124h.3zM59.3 124h.3zM59.3 124.1h.3zM59.2 124.2h.4zM59.2 124.3h.4zM59.2 124.4h.4zM59.2 124.5h.4zM59.2 124.5h.4zM59.2 124.6h.4zM59.2 124.7h.4zM59.2 124.8h.4zM59.1 124.9h.5zM59.1 125h.5zM59.1 125.1h.5zM59.1 125.1h.4zM59.1 125.2h.3zM59.1 125.3h.3zM59.1 125.4h.2z"/>
<path d="M59.6 121.2h.2zM59.6 121.3h.2zM59.6 121.4h.2zM59.6 121.5h.2zM59.6 121.6h.2zM59.6 121.7h.2zM59.6 121.8h.2zM59.6 121.8h.3zM59.6 121.9h.3zM59.6 122h.3zM59.6 122.1h.3zM59.6 122.2h.3zM59.6 122.3h.3zM59.6 122.3h.3zM59.6 122.4h.3zM59.6 122.5h.3zM59.6 122.6h.3zM59.6 122.7h.3zM59.6 122.8h.3zM59.6 122.9h.3zM59.6 122.9h.3zM59.6 123h.3zM59.6 123.1h.4zM59.6 123.2h.4zM59.6 123.3h.4zM59.6 123.4h.4zM59.6 123.4h.4zM59.6 123.5h.4zM59.6 123.6h.4zM59.6 123.7h.5zM59.6 123.8h.5zM59.6 123.9h.5zM59.6 124h.5zM59.6 124h.5zM59.6 124.1h.5zM59.6 124.2h.5zM59.6 124.3h.5zM59.6 124.4h.6zM59.6 124.5h.6zM59.6 124.5h.6zM59.6 124.6h.6zM59.6 124.7h.6zM59.6 124.8h.6zM59.6 124.9h.6zM59.6 125h.7zM59.6 125.1h.7zM59.8 125.1h.5zM59.9 125.2h.4zM59.9 125.3h.4zM60.1 125.4h.2z"/>
<path d="M84.3 138.4h4.5zM85.1 138.5h3.8zM85.8 138.6h3.2zM86.5 138.7h2.6zM87.2 138.8h2zM88 138.9h1.2zM88.6 138.9h.7z"/>
<path d="M88.7 137.8h.6zM88.1 137.9h1.1zM87.5 138h1.7zM86.9 138.1h2.2zM86.3 138.2h2.8zM85.6 138.3h3.4zM85 138.3h3.9z"/>
<path d="M135.5 137.8h.6zM135.6 137.9h1.1zM135.6 138h1.7zM135.6 138.1h2.3zM135.7 138.2h2.8zM135.7 138.3h3.5zM135.8 138.3h4z"/>
<path d="M135.8 138.4h4.6zM135.8 138.5h3.9zM135.7 138.6h3.3zM135.6 138.7h2.7zM135.6 138.8h2zM135.6 138.9h1.2zM135.5 138.9h.6z"/>
<path d="M175.9 121.8h.1zM175.9 121.9h.1zM175.9 122h.1zM175.9 122.1h.1zM175.9 122.2h.1zM175.9 122.3h.1zM175.9 122.3h.1zM175.9 122.4h.1zM175.8 122.5h.2zM175.8 122.6h.2zM175.8 122.7h.2zM175.8 122.8h.2zM175.8 122.9h.2zM175.8 122.9h.2zM175.8 123h.2zM175.7 123.1h.3zM175.7 123.2h.3zM175.7 123.3h.3zM175.7 123.4h.3zM175.7 123.4h.3zM175.7 123.5h.3zM175.7 123.6h.3zM175.6 123.7h.4zM175.6 123.8h.4zM175.6 123.9h.4zM175.6 124h.4zM175.6 124h.4zM175.6 124.1h.4zM175.6 124.2h.4zM175.6 124.3h.4zM175.5 124.4h.5zM175.5 124.5h.5zM175.5 124.5h.5zM175.5 124.6h.5zM175.5 124.7h.5zM175.5 124.8h.5zM175.5 124.9h.5zM175.4 125h.6zM175.4 125.1h.6zM175.4 125.1h.5zM175.4 125.2h.5zM175.4 125.3h.3zM175.4 125.4h.2z"/>
<path d="M176 121.2h.2zM176 121.3h.2zM176 121.4h.2zM176 121.5h.2zM176 121.6h.2zM176 121.7h.2zM176 121.8h.2zM176 121.8h.3zM176 121.9h.3zM176 122h.3zM176 122.1h.3zM176 122.2h.3zM176 122.3h.3zM176 122.3h.3zM176 122.4h.3zM176 122.5h.4zM176 122.6h.4zM176 122.7h.4zM176 122.8h.4zM176 122.9h.4zM176 122.9h.4zM176 123h.4zM176 123.1h.4zM176 123.2h.4zM176 123.3h.4zM176 123.4h.4zM176 123.4h.4zM176 123.5h.4zM176 123.6h.4zM176 123.7h.5zM176 123.8h.5zM176 123.9h.5zM176 124h.5zM176 124h.5zM176 124.1h.5zM176 124.2h.5zM176 124.3h.5zM176 124.4h.6zM176 124.5h.6zM176 124.5h.6zM176 124.6h.6zM176 124.7h.6zM176 124.8h.6zM176 124.9h.6zM176 125h.7zM176 125.1h.7zM176.2 125.1h.5zM176.3 125.2h.4zM176.4 125.3h.3zM176.5 125.4h.2z"/>
<path d="M68.3 157.4h4.5zM69 157.5h3.9zM69.6 157.6h3.4zM70.3 157.6h2.8zM70.9 157.7h2.2zM71.5 157.8h1.7zM72.1 157.9h1.1zM72.7 158h.6z"/>
<path d="M72.7 156.8h.6zM72.1 156.9h1.1zM71.5 157h1.7zM70.9 157.1h2.2zM70.3 157.1h2.8zM69.6 157.2h3.4zM69 157.3h3.9z"/>
<path d="M140.3 148.5h4.5zM141 148.6h3.9zM141.6 148.7h3.3zM142.2 148.8h2.8zM142.8 148.8h2.2zM143.4 148.9h1.7zM144.1 149h1.1zM144.7 149.1h.6z"/>
<path d="M144.6 148h.7zM143.9 148.1h1.3zM143.2 148.2h1.9zM142.5 148.3h2.5zM141.7 148.3h3.2zM141.1 148.4h3.8z"/>
<path d="M153.4 148h.7zM153.5 148.1h1.3zM153.6 148.2h1.9zM153.7 148.3h2.5zM153.8 148.3h3.2zM153.8 148.4h3.8z"/>
<path d="M153.4 156.8h.6zM153.5 156.9h1.1zM153.6 157h1.7zM153.6 157.1h2.3zM153.7 157.1h2.8zM153.8 157.2h3.3zM153.8 157.3h3.9z"/>
<path d="M153.8 148.5h4.5zM153.8 148.6h3.9zM153.8 148.7h3.3zM153.7 148.8h2.8zM153.6 148.8h2.3zM153.6 148.9h1.7zM153.5 149h1.1zM153.4 149.1h.6z"/>
<path d="M153.8 157.4h4.5zM153.8 157.5h3.9zM153.8 157.6h3.3zM153.7 157.6h2.8zM153.6 157.7h2.3zM153.6 157.8h1.7zM153.5 157.9h1.1zM153.4 158h.6z"/>
</g>
<text font-size="15.6" x="95.9" y="269.4">Винт М16</text>
<g font-size="10.9">
<text x="80.2" y="9.4" transform="rotate(-180 80.2 9.4)">МЧ00.08.00.07</text>
<text x="120.8" y="248.1">МЧ00.08.00.07</text>
</g>
<text font-size="10.7" x="86.2" y="288.1">Сталь 20 ГОСТ 1050-74</text>
<text font-size="8.5" x="36.8" y="113">Ç10</text>
<g font-size="7.8">
<text x="44.3" y="87.1">1•45Å</text>
<text x="44.3" y="95.5">2 фаски</text>
<text x="118.2" y="96.5">M16</text>
<text x="173.7" y="119" transform="rotate(-90 173.7 119)">1</text>
<text x="173.7" y="117" transform="rotate(-90 173.7 117)">0</text>
<text x="108.5" y="135.9">56</text>
<text x="145.7" y="146.2">18</text>
<text x="109.3" y="155.1">90</text>
<text x="193.1" y="267.2">1:1</text>
<text x="166.7" y="283.7">СПбГТИ(ТУ)</text>
<text x="171.5" y="290.7">гр. 124</text>
</g>
<g font-size="5.4">
<text x="12.6" y="46.3" transform="rotate(-90 12.6 46.3)">Перв. примен.</text>
<text x="12.6" y="103.4" transform="rotate(-90 12.6 103.4)">Справ. №</text>
<text x="12.6" y="176.1" transform="rotate(-90 12.6 176.1)">Подп. и дата</text>
<text x="12.6" y="205.2" transform="rotate(-90 12.6 205.2)">Инв. № дубл.</text>
<text x="12.6" y="230.9" transform="rotate(-90 12.6 230.9)">Взам. инв. №</text>
<text x="159.3" y="256.6">Лит.</text>
<text x="173.4" y="256.6">Масса</text>
<text x="188.3" y="256.6">Масштаб</text>
<text x="12.6" y="261.1" transform="rotate(-90 12.6 261.1)">Подп. и дата</text>
<text x="41.6" y="261.6">№ докум.</text>
<text x="63.9" y="261.6">Подп.</text>
<text x="21" y="266.6">Разраб.</text>
<text x="38" y="266.6">Егоров</text>
<text x="21" y="271.6">Пров.</text>
<text x="38" y="271.6">Хайдаров</text>
<text x="21" y="276.6">Т.контр.</text>
<text x="157.1" y="276.6">Лист</text>
<text x="178.3" y="276.6">Листов</text>
<text x="198.5" y="276.6">1</text>
<text x="21" y="286.6">Н.контр.</text>
<text x="7.5" y="292.5" transform="rotate(-90 7.5 292.5)">КОМПАС-3Dv21 Учебнаяверсия©2022ООО&quot;АСКОН-Системыпроектирования&quot;, Россия. Всеправазащищены.</text>
<text x="12.6" y="290.2" transform="rotate(-90 12.6 290.2)">Инв. № подл.</text>
<text x="21" y="291.6">Утв.</text>
<text x="8.5" y="296.7">Недлякоммерческогоиспользования</text>
<text x="96" y="296.6">Копировал</text>
<text x="166" y="296.6">Формат</text>
<text x="186" y="296.6">A4</text>
</g>
<g font-size="5.3">
<text x="21.1" y="261.6">Изм.</text>
<text x="28.1" y="261.6">Лист</text>
<text x="76.1" y="261.6">Дата</text>
</g>
</svg>
